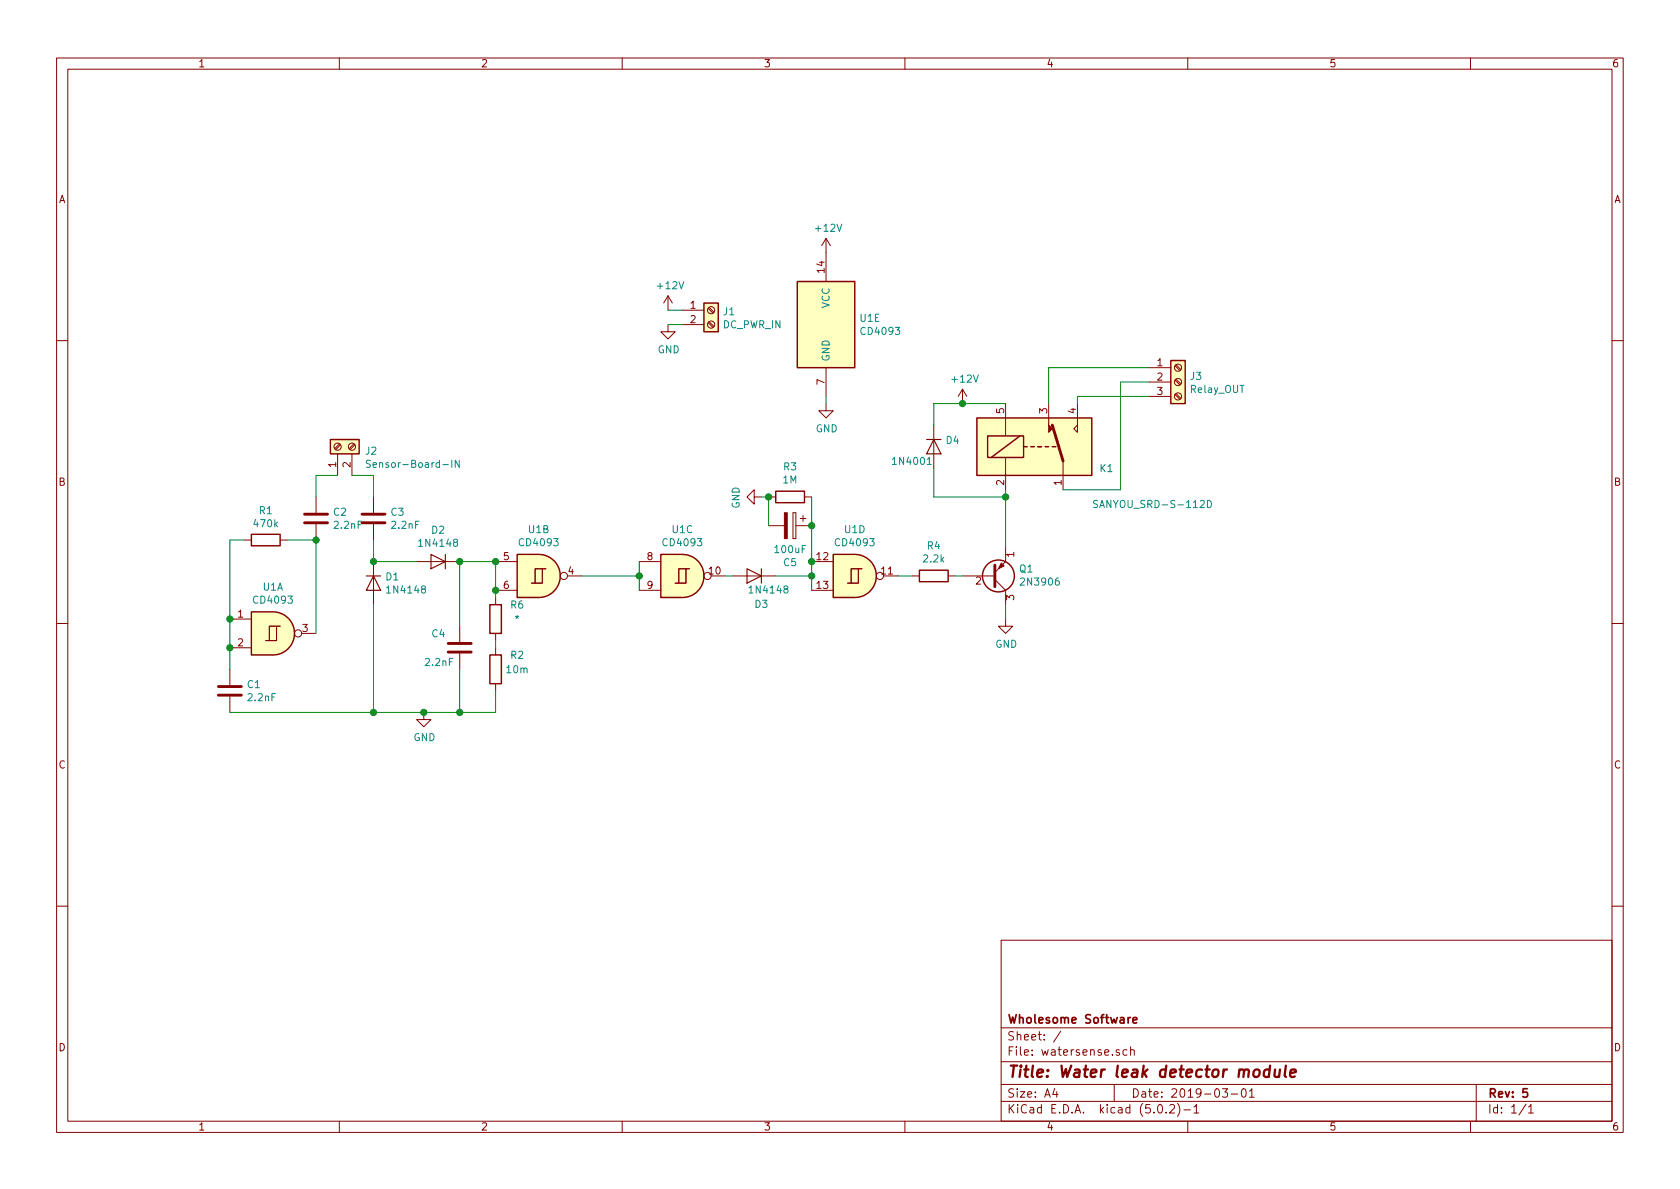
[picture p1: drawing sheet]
<svg xmlns="http://www.w3.org/2000/svg" width="297mm" height="210mm" viewBox="0 0 297 210" stroke-linecap="round" stroke-linejoin="round" font-family="sans-serif">
<g fill="none" stroke="#840000" stroke-width=".18">
<path d="M10 10.3h277v189.9h-277zM12 12.2h273v186.1h-273zM60 10.3v1.9M110 10.3v1.9M160 10.3v1.9M210 10.3v1.9M260 10.3v1.9M118.1 57.4v1.3h1.3l-1.3 1.2-1.3-1.2h1.3M118.1 52.3l-.8 1.3M118.1 52.3v2.6M118.1 52.3l.8 1.3M120.6 54.9h3.9"/>
<path d="M120.6 57.4h3.9M125.2 57.1l.9 .8M125.2 54.5l.9 .9M125.4 56.9l.8 .8M125.4 54.4l.8 .8M146 42.2v7.6M146 42.2l-.7 1.2M146 42.2l.8 1.2M10 60.2h2M60 78.5l-.8 .8M60.2 78.7l-.8 .8M62.6 78.5l-.9 .8"/>
<path d="M62.7 78.7l-.8 .8M146 71.4v1.2h1.3l-1.3 1.3-1.2-1.3h1.2M146 65v5.1M165.1 75.2v7.6M170.2 68.8l-.8 1.3M170.2 68.8v2.6M170.2 68.8l.7 1.3M177.8 71.4v5.7M185.4 71.4v3.8M190.5 75.2v1.2l-.6-.6zM190.5 71.4v3.8M203.2 65h3.8"/>
<path d="M203.2 67.6h3.8M203.2 70.1h3.8M207.7 69.8l.9 .8M207.7 67.2l.9 .9M207.7 64.7l.9 .8M207.9 69.6l.9 .8M207.9 67.1l.9 .8M207.9 64.5l.9 .8M285 60.2h2M43.2 95.5h1.2M49.5 95.5h1.3M55.9 87.9v2.8"/>
<path d="M55.9 92.7v2.8M59.7 80.3v3.8M62.2 80.3v3.8M66 87.9v2.8M66 92.7v2.8M66 99.3v7.6M73.7 99.3h7.6M87.6 99.3h3.8M113 99.3h3.8M133.3 87.9v-1.3l-1.2 1.3 1.2 1.2v-1.2h1.3M135.9 93h2.8M135.9 87.9h1.3"/>
<path d="M140.2 90.7h.5zM140.2 90.7v4.5zM140.2 95.2h.5zM140.7 90.7v4.5zM140.7 93h2.8M141.5 91.7h1M142 91.2v1M142.2 87.9h1.3M143.5 99.3h3.8M177.8 96.8v2.5l-1.9 1.9M177.8 80.9v5.7M188 81.5v5.1"/>
<path d="M10 110.3h2M40.6 109.5h3.8M40.6 114.5h3.8M40.6 118.4v2.8M48.9 110.7h-1.3v2.6M49.5 110.7h-.6v2.6h-1.9M53.3 112h2.6M81.3 110.7v2.8M81.3 115.6v2.8M87.6 104.4h3.8M87.6 105.7v1.2M87.6 112v1.3"/>
<path d="M87.6 114.5v1.3M95.9 100.6h-1.3v2.5M96.5 100.6h-.6v2.5h-1.9M100.3 101.8h2.6M113 104.4h3.8M121.3 100.6h-1.3v2.5M121.9 100.6h-.6v2.5h-1.9M125.7 101.8h2.6M129.5 101.8h7.7M143.5 104.4h3.8M151.8 100.6h-1.3v2.5M152.4 100.6h-.6v2.5h-1.9"/>
<path d="M156.2 101.8h2.5M161.3 101.8h1.3M167.6 101.8h1.3M170.2 101.8h5.7M175.9 102.5l1.9 1.9v2.5M177.8 109.5v1.2h1.3l-1.3 1.3-1.3-1.3h1.3M285 110.3h2M40.6 123.2v2.8M74.9 126v1.2h1.3l-1.3 1.3-1.2-1.3h1.2M87.6 120.9v1.3M10 160.2h2M177 166.3h108v32h-108z"/>
<path d="M285 160.2h2M60 198.3v1.9M110 198.3v1.9M160 198.3v1.9M177 194.8h108M177 191.8h108M177 187.8h108M177 181.8h108M186.5 192.5l-.4 1h1M186.8 193v1M187.6 182.3l-1.3 2M197 191.8v3"/>
<path d="M197.9 185.7a.37 .37 0 0 0-.6 .1l.1 .2 .5 .2 .1 .1-.2 .3-.5-.1M199.3 185.7l-.5-.1-.2 .3 .1 .6h.6M199.9 185.7h.1a.37 .37 0 0 1 .6 .1v.8M199.9 185.1v1.5M204.8 195.5l.4-.2a.94 .94 0 0 1 0 1.5 .79 .79 0 0 1-.4-1.3zM206.2 196.7v.1M206.8 195.5l.2-.2h.4l.2 .2 .1 .3-.1 .2-.8 .8h.9M208.2 195.1a1.71 1.71 0 0 1 0 2.3M209.3 196.3h1.2M210 198.3v1.9M211.1 195.8l.4-.5v1.5M211.1 196.8h.9"/>
<path d="M216.1 192.5h.9l-.4 .6 .4 .1v.7l-.2 .1-.7-.1M217.7 193.5h1.1M219.6 192.7l.4-.2a.94 .94 0 0 1 0 1.5 .82 .82 0 0 1-.4-1.3zM220.9 193l.4-.5v1.5M220.9 194h.9M260 198.3v1.9M261 191.8v6.5M269.8 195.2l-1.2 2M270.3 195.8l.4-.5v1.5M270.3 196.8h.8"/>
<circle cx="125.7" cy="57.4" r=".63"/>
<circle cx="125.7" cy="54.9" r=".63"/>
<circle cx="59.7" cy="79" r=".63"/>
<circle cx="62.2" cy="79" r=".63"/>
<circle cx="208.3" cy="67.6" r=".63"/>
<circle cx="208.3" cy="65" r=".63"/>
<circle cx="208.3" cy="70.1" r=".63"/>
<circle cx="52.7" cy="112" r=".63"/>
<circle cx="99.7" cy="101.8" r=".63"/>
<circle cx="125.1" cy="101.8" r=".63"/>
<circle cx="155.6" cy="101.8" r=".63"/>
</g>
<path d="M199.9 179.9l-.4 .2v.1M200.3 180.4l.7-.1v-.3l-.5-.1-.2 .2 .1 .7h.6M270 192.5h-.7l-.1 .7 .3-.1 .5 .1 .1 .2-.1 .5-.2 .1-.6-.1" fill="none" stroke="#840000" stroke-width=".3"/>
<path d="M224.5 189.2a.68 .68 0 0 0-1 .3l-.1 .6 .2 .2 .1 .1 .6-.1M224.6 188.4l-.3 2M225.5 189.1l-.1 1.2a.59 .59 0 0 0 .8 0M226.3 189.1l-.2 1.3M227.4 188.4l-.3 1.8 .3 .2M228.1 189.8l1-.2v-.4l-.6-.1-.3 .3v.9l.1 .1 .6-.1" fill="none" stroke="#840000" stroke-width=".41"/>
<g fill="#ffffbf" stroke="#ffffbf" stroke-width=".18">
<path d="M48.3 108.2a3.8 3.8 0 0 1 3.8 3.8 3.8 3.8 0 0 1-3.8 3.8z"/>
<path d="M44.4 108.2h3.9v7.6h-3.9z"/>
<path d="M141 49.8h10.1v15.2h-10.1z"/>
<path d="M95.2 98a3.8 3.8 0 0 1 3.9 3.8 3.8 3.8 0 0 1-3.9 3.9z"/>
<path d="M91.4 98h3.8v7.7h-3.8z"/>
<path d="M58.4 77.7h5.1v2.6h-5.1z"/>
<path d="M124.5 53.6h2.5v5.1h-2.5z"/>
<path d="M207 63.7h2.5v7.7h-2.5z"/>
<path d="M172.7 73.9h20.3v10.2h-20.3z"/>
<path d="M120.6 98a3.8 3.8 0 0 1 3.9 3.8 3.8 3.8 0 0 1-3.9 3.9z"/>
<path d="M116.8 98h3.8v7.7h-3.8z"/>
<path d="M151.1 98a3.8 3.8 0 0 1 3.8 3.8 3.8 3.8 0 0 1-3.8 3.9z"/>
<path d="M147.3 98h3.8v7.7h-3.8z"/>
</g>
<g fill="none" stroke="#840000" stroke-width=".25">
<path d="M124.5 53.6h2.5v5.1h-2.5zM141 49.8h10.1v15.2h-10.1zM58.4 77.7h5.1v2.6h-5.1zM172.7 73.9h20.3v10.2h-20.3zM174.6 77.1h6.4v3.8h-6.4zM180.3 77.1l-5 3.8M181 79h.6M182.2 79h.7M183.5 79h.6M184.8 79h.6M186.1 79h.6M207 63.7h2.5v7.7h-2.5z"/>
<path d="M44.4 94.5h5.1v2h-5.1zM91.4 98h3.8a3.8 3.8 0 0 1 3.9 3.8 3.8 3.8 0 0 1-3.9 3.9h-3.8zM116.8 98h3.8a3.8 3.8 0 0 1 3.9 3.8 3.8 3.8 0 0 1-3.9 3.9h-3.8zM137.2 86.9h5v2h-5zM147.3 98h3.8a3.8 3.8 0 0 1 3.8 3.8 3.8 3.8 0 0 1-3.8 3.9h-3.8zM44.4 108.2h3.9a3.8 3.8 0 0 1 3.8 3.8 3.8 3.8 0 0 1-3.8 3.8h-3.9zM86.6 115.8h2v5.1h-2zM86.6 106.9h2v5.1h-2zM162.6 100.8h5v2.1h-5z"/>
<circle cx="176.5" cy="101.8" r="2.82"/>
</g>
<path d="M186.1 75.2l1.9 6.3M53.8 92.5h4.1M53.8 90.9h4.1M64 92.5h4.1M64 90.9h4.1M175.9 99.9v3.9M79.2 115.3h4.1M79.2 113.8h4.1M38.6 122.9h4.1M38.6 121.4h4.1" fill="none" stroke="#840000" stroke-width=".51"/>
<g fill="none" stroke="#008400" stroke-width=".18">
<path d="M118.1 57.4h2.5M118.1 54.9h2.5M146 70.1v1.3M177.8 71.4h-12.7v3.8M203.2 67.6h-5.1v19h-10.1M203.2 65h-17.8v6.4M203.2 70.1h-12.7v1.3M43.2 95.5h-2.6v22.9M50.8 95.5h5.1v16.5M59.7 84.1h-3.8v3.8M62.2 84.1h3.8v3.8M66 95.5v3.8h7.7"/>
<path d="M113 99.3v5.1M134.6 87.9h1.3v5.1M143.5 87.9v16.5M165.1 82.8v5.1h12.7M177.8 86.6v10.2M66 106.9v19.1M81.3 118.4v7.6M87.6 105.7v-6.4h-6.3v11.4M87.6 113.3v1.2M102.9 101.8h10.1M128.3 101.8h1.2M137.2 101.8h6.3"/>
<path d="M158.7 101.8h2.6M168.9 101.8h1.3M177.8 106.9v2.6M87.6 122.2v3.8h-47"/>
</g>
<g fill="#008400" stroke="#008400" stroke-width=".25">
<circle cx="40.6" cy="109.5" r=".51"/>
<circle cx="40.6" cy="114.5" r=".51"/>
<circle cx="55.9" cy="95.5" r=".51"/>
<circle cx="66" cy="99.3" r=".51"/>
<circle cx="66" cy="126" r=".51"/>
<circle cx="81.3" cy="99.3" r=".51"/>
<circle cx="177.8" cy="87.9" r=".51"/>
<circle cx="170.2" cy="71.4" r=".51"/>
<circle cx="87.6" cy="99.3" r=".51"/>
<circle cx="74.9" cy="126" r=".51"/>
<circle cx="81.3" cy="126" r=".51"/>
<circle cx="87.6" cy="104.4" r=".51"/>
<circle cx="143.5" cy="93" r=".51"/>
<circle cx="135.9" cy="87.9" r=".51"/>
<circle cx="143.5" cy="101.8" r=".51"/>
<circle cx="143.5" cy="99.3" r=".51"/>
<circle cx="113" cy="101.8" r=".51"/>
</g>
<path d="M163.8 77.7h2.6M165.1 77.7l1.3 2.6h-2.6zM76.2 98l2.5 1.3-2.5 1.3zM78.7 98v2.6M64.8 101.8h2.5M66 101.8l1.3 2.6h-2.5zM132.1 100.6l2.5 1.2-2.5 1.3zM134.6 100.6v2.5" fill="none" stroke="#840000" stroke-width=".2"/>
<g fill="#840000" stroke="#840000" stroke-width=".18">
<path d="M177 99.6l.5 .5-1 .5z"/>
<path d="M185.4 75.2l.7 .6-.7 .6z"/>
<path d="M138.7 90.7h.5v4.5h-.5z"/>
</g>
<path d="M65.5 81.5l-.5-.1-.2 .1 .1 .4 .5 .3 .1 .2-.2 .2h-.5M79.9 81.4v1.2M81.2 81.4v1.2l-.7-1.2v1.2M164 82.1h.7M194.1 88.6l-.5-.1-.2 .1v.4l.6 .2 .1 .3-.3 .3-.5-.1M213.5 88.5a.64 .64 0 0 1 .7 .6 .64 .64 0 0 1-.7 .7z" fill="none" stroke="#008484" stroke-width=".18"/>
<text font-size="2.8" fill="#840000" x="178" y="190.5">Title: Water leak detector module</text>
<g font-size="2.1" fill="#840000">
<text x="178" y="184">Sheet: /</text>
<text x="178" y="181">Wholesome Software</text>
<text x="178" y="186.7">File: watersense.sch</text>
<text x="178" y="196.9">KiCad E.D.A. kicad (5.0.2)-1</text>
<text x="178" y="194.1">Size: A4</text>
<text x="200" y="194.1">Date: 2019-03-01</text>
<text x="263" y="194.1">Rev: 5</text>
<text x="263" y="196.9">Id: 1/1</text>
</g>
<g font-size="1.8" fill="#840000">
<text x="35" y="11.9">1</text>
<text x="85" y="11.9">2</text>
<text x="135" y="11.9">3</text>
<text x="185" y="11.9">4</text>
<text x="235" y="11.9">5</text>
<text x="285" y="11.9">6</text>
<text x="10.4" y="35.9">A</text>
<text x="285.4" y="35.9">A</text>
<text x="145.8" y="48.2" transform="rotate(-90 145.8 48.2)">14</text>
<text x="122.1" y="54.6">1</text>
<text x="122.1" y="57.1">2</text>
<text x="204.6" y="64.8">1</text>
<text x="145.8" y="68" transform="rotate(-90 145.8 68)">7</text>
<text x="204.6" y="67.3">2</text>
<text x="204.6" y="69.8">3</text>
<text x="177.5" y="73.1" transform="rotate(-90 177.5 73.1)">5</text>
<text x="185.2" y="73.1" transform="rotate(-90 185.2 73.1)">3</text>
<text x="190.2" y="73.1" transform="rotate(-90 190.2 73.1)">4</text>
<text x="59.4" y="82.6" transform="rotate(-90 59.4 82.6)">1</text>
<text x="62" y="82.6" transform="rotate(-90 62 82.6)">2</text>
<text x="10.4" y="85.9">B</text>
<text x="177.5" y="85.8" transform="rotate(-90 177.5 85.8)">2</text>
<text x="187.7" y="85.8" transform="rotate(-90 187.7 85.8)">1</text>
<text x="285.4" y="85.9">B</text>
<text x="89.1" y="99.1">5</text>
<text x="100.5" y="101.6">4</text>
<text x="114.5" y="99.1">8</text>
<text x="125.4" y="101.6">10</text>
<text x="144.4" y="99.1">12</text>
<text x="155.9" y="101.6">11</text>
<text x="179.3" y="98.5" transform="rotate(-90 179.3 98.5)">1</text>
<text x="89.1" y="104.1">6</text>
<text x="114.5" y="104.1">9</text>
<text x="144.4" y="104.1">13</text>
<text x="172.5" y="103.4">2</text>
<text x="179.3" y="106.1" transform="rotate(-90 179.3 106.1)">3</text>
<text x="42.1" y="109.2">1</text>
<text x="53.5" y="111.8">3</text>
<text x="42.1" y="114.3">2</text>
<text x="10.4" y="135.9">C</text>
<text x="285.4" y="135.9">C</text>
<text x="10.4" y="185.9">D</text>
<text x="285.4" y="185.9">D</text>
<text x="35" y="199.9">1</text>
<text x="85" y="199.9">2</text>
<text x="135" y="199.9">3</text>
<text x="185" y="199.9">4</text>
<text x="235" y="199.9">5</text>
<text x="285" y="199.9">6</text>
</g>
<g font-size="1.8" fill="#008484">
<text x="144.3" y="41">+12V</text>
<text x="116.4" y="51.1">+12V</text>
<text x="127.8" y="58.1">DC_PWR_IN</text>
<text x="127.9" y="55.7">J1</text>
<text x="146.7" y="54.5" transform="rotate(-90 146.7 54.5)">VCC</text>
<text x="152.1" y="56.9">U1E</text>
<text x="152.4" y="59.2">CD4093</text>
<text x="116.3" y="62.5">GND</text>
<text x="146.7" y="64" transform="rotate(-90 146.7 64)">GND</text>
<text x="168.5" y="67.7">+12V</text>
<text x="210.5" y="67.2">J3</text>
<text x="210.5" y="69.5">Relay_OUT</text>
<text x="144.2" y="76.4">GND</text>
<text x="64.7" y="80.4">J2</text>
<text x="66" y="82.7">Sensor-Board-IN</text>
<text x="138.6" y="83.2">R3</text>
<text x="158.1" y="82.2">1N4001</text>
<text x="167.3" y="78.5">D4</text>
<text x="194.5" y="83.5">K1</text>
<text x="130.8" y="90" transform="rotate(-90 130.8 90)">GND</text>
<text x="138.5" y="85.5">1M</text>
<text x="194.4" y="89.8">SANYOU_SRD-S-112D</text>
<text x="45" y="93.2">470k</text>
<text x="45.9" y="90.9">R1</text>
<text x="59" y="91.2">C2</text>
<text x="59.2" y="93.5">2.2nF</text>
<text x="69.2" y="91.2">C3</text>
<text x="69.3" y="93.5">2.2nF</text>
<text x="76.4" y="94.4">D2</text>
<text x="93.5" y="94.3">U1B</text>
<text x="118.9" y="94.3">U1C</text>
<text x="149.4" y="94.3">U1D</text>
<text x="74.4" y="96.7">1N4148</text>
<text x="92" y="96.6">CD4093</text>
<text x="117.4" y="96.6">CD4093</text>
<text x="137.2" y="97.8">100uF</text>
<text x="138.6" y="100.1">C5</text>
<text x="147.9" y="96.6">CD4093</text>
<text x="163.4" y="99.5">2.2k</text>
<text x="164" y="97.1">R4</text>
<text x="180.3" y="101.2">Q1</text>
<text x="45" y="106.8">CD4093</text>
<text x="46.5" y="104.4">U1A</text>
<text x="68.2" y="102.6">D1</text>
<text x="68.7" y="104.9">1N4148</text>
<text x="90.3" y="107.6">R6</text>
<text x="132.8" y="104.9">1N4148</text>
<text x="133.5" y="107.5">D3</text>
<text x="180.8" y="103.6">2N3906</text>
<text x="76.4" y="112.7">C4</text>
<text x="91.1" y="110.2">*</text>
<text x="75.3" y="117.8">2.2nF</text>
<text x="89.7" y="119">10m</text>
<text x="90.3" y="116.5">R2</text>
<text x="176" y="114.5">GND</text>
<text x="43.8" y="121.7">C1</text>
<text x="43.9" y="124">2.2nF</text>
<text x="73.1" y="131.1">GND</text>
</g>
</svg>
